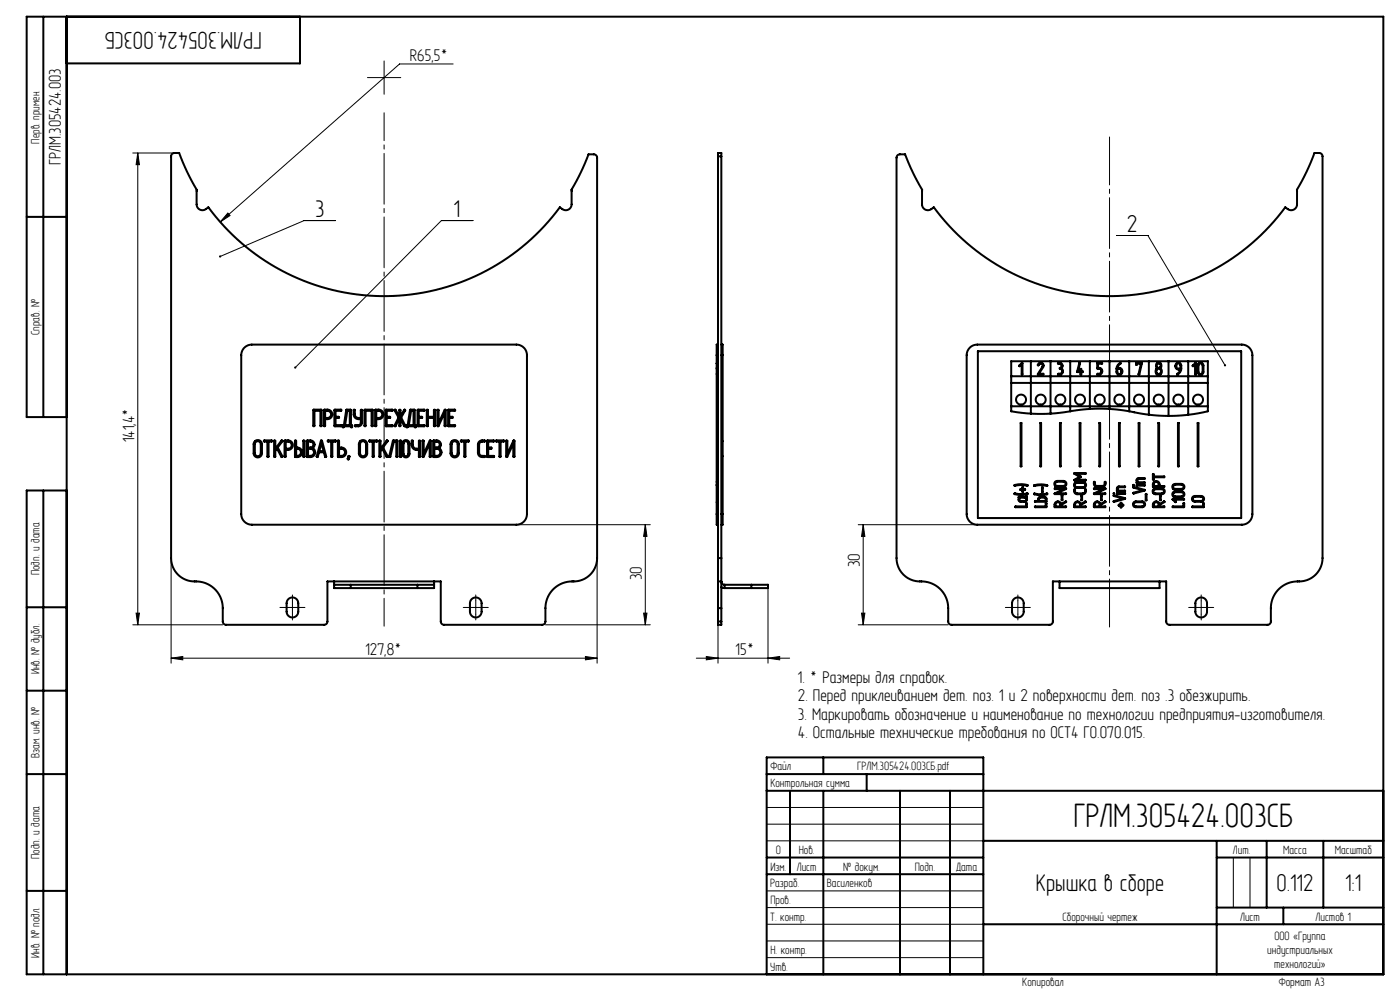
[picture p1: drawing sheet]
<svg xmlns="http://www.w3.org/2000/svg" width="420mm" height="297mm" viewBox="0 0 420 297" stroke-linecap="round" stroke-linejoin="round" font-family="sans-serif">
<g fill="none" stroke="#000" stroke-width=".3">
<path d="M115.2 18.3v10M135.9 19.2h-16l-53.8 47.3M110.2 23.3h10M39.8 45.9h12.5M41.3 45.9l.5 3.5h-1zM41.3 45.9v141.4M68.4 63.8l.6 .8-2.9 1.9zM100.7 66.1h-9.4l-25.3 10.8M141.8 66.1h-9.4l-43.8 44.1M335 70.6h9.4l23.1 38.9M154.9 157.3h40.2M193.6 157.3l.5 3.5h-1z"/>
<path d="M193.6 157.3v30M257.5 157.3h35.7M259 157.3l.5 3.5h-1zM259 157.3v30M51.3 167.3v31.5M179.1 167.3v31.5M230.4 176.3v22.5M39.8 187.3h27M40.8 183.8h1l-.5 3.5zM51.3 197.3l3.5-.5v1zM51.3 197.3h127.8M85.7 182.1h4"/>
<path d="M87.7 180.1v4M140.7 182.1h4M142.7 180.1v4M163.6 187.3h31.5M175.6 196.8l3.5 .5-3.5 .5zM193.1 183.8h1l-.5 3.5zM208.9 197.3h28M211.9 196.8l3.5 .5-3.5 .5zM215.4 187.3v11.5M230.4 197.3l3.5-.5v1zM257.5 187.3h27M258.5 183.8h1l-.5 3.5z"/>
<path d="M303.4 182.1h4M305.4 180.1v4M358.4 182.1h4M360.4 180.1v4M230 242h65M230 247h65M230 252h65M370 257v15M375 257v15M230 277h65M230 272h65M230 267h65"/>
<path d="M230 287h65M230 282h65"/>
</g>
<path d="M115.2 187.7v-153.9" fill="none" stroke="#000" stroke-width=".3" stroke-dasharray="15.2 1.3 1.3 1.3" stroke-dashoffset="6.9"/>
<g fill="none" stroke="#000" stroke-width=".3" stroke-dasharray="15.2 1.3 1.3 1.3">
<path d="M85.7 182.1h-1.7M87.7 180.1v-1.8M87.7 184.1v1.7M89.7 182.1h1.8M140.7 182.1h-1.7M142.7 180.1v-1.8M142.7 184.1v1.7M144.7 182.1h1.8M303.4 182.1h-1.8M305.4 180.1v-1.8M305.4 184.1v1.7M307.4 182.1h1.7"/>
<path d="M358.4 182.1h-1.8M360.4 180.1v-1.8M360.4 184.1v1.7M362.4 182.1h1.7"/>
</g>
<path d="M332.9 41.1v146.8" fill="none" stroke="#000" stroke-width=".3" stroke-dasharray="15.2 1.3 1.3 1.3" stroke-dashoffset=".9"/>
<g fill="none" stroke="#000" stroke-width=".6">
<path d="M13 5v120M20 5v287M90 5v14h-70M51.6 46.1l.5-.2h1.7a82.8 82.8 0 0 0 5.2 11.1v4.3a1.75 1.75 0 0 0 .9 1.5 1.75 1.75 0 0 0 1.9-.1l.7-.6a65.5 65.5 0 0 0 105.5 0 1.94 1.94 0 0 0 3.4-.2v-5a65.5 65.5 0 0 0 5.2-10.6h1.5a1 1 0 0 1 1 1v120a7.2 7.2 0 0 1-8.1 7 8 8 0 0 0-7.4 8v4a1 1 0 0 1-1 1h-29.4a1 1 0 0 1-1-1v-12h-34v12a1 1 0 0 1-1 1h-29.4a1 1 0 0 1-1-1v-4a8.1 8.1 0 0 0-9.1-8.1 7 7 0 0 1-6.4-6.9v-120.4zM215.4 46.9v-1h1v1M215.4 46.9h1M215.4 46.9v120.4M216.4 46.9v120.4M269.3 46.5l.5-.2h1.7a77.4 77.4 0 0 0 5.1 10.7v4.3a1.75 1.75 0 0 0 1 1.5 1.75 1.75 0 0 0 1.8-.1l.7-.6a65.5 65.5 0 0 0 105.5 0 1.94 1.94 0 0 0 3.4-.2l.1-5a65.5 65.5 0 0 0 5.2-11h1.5a1 1 0 0 1 1 1v120.4a7.2 7.2 0 0 1-8.2 7 8 8 0 0 0-7.3 8v4a1 1 0 0 1-1 1h-29.4a1 1 0 0 1-1-1v-12h-34v12a1 1 0 0 1-1 1h-29.4a1 1 0 0 1-1-1v-4a8.1 8.1 0 0 0-9.2-8.1 7 7 0 0 1-6.3-6.9v-120zM8 65h12M73.3 104.2l1-.7 1.3-.2h79.3a3.2 3.2 0 0 1 3.2 3.2v47.6a3.2 3.2 0 0 1-3.2 3.2h-79.3a3.2 3.2 0 0 1-3.2-3.2v-47.6l.2-1.3zM215 112.1h.1"/>
<path d="M215 108.9h.1M215 110.5h.1M215 110.3h.1M215 106.5h.4M215 106.5v47.6M215.4 103.3h-.4v3.2M216.4 103.3h.4v3.2M216.4 106.5h.4M216.8 106.5v47.6M290.9 104.2l1.1-.7 1.2-.2h79.3a3.2 3.2 0 0 1 3.2 3.2v47.6a3.2 3.2 0 0 1-3.2 3.2h-79.3a3.2 3.2 0 0 1-3.2-3.2v-47.6l.2-1.3zM293.4 105.3h79v50h-79zM303.4 112.8h59"/>
<path d="M303.4 114.8h59M305.8 109.6l.9-.8v3.5l-.2-.2v-2.9l-.6 .6zM309.3 108.3v15.7M311.5 109.1a.88 .88 0 0 1 1.2-.3 .88 .88 0 0 1 .3 1.2l-1.3 2h1.3l.1 .2-1.7 .1 1.3-2.4a.7 .7 0 0 0-.4-.9 .7 .7 0 0 0-.9 .5zM315.2 108.3v15.7M317.4 108.8a.94 .94 0 0 1 1.2 .3 .94 .94 0 0 1-.2 1.3 .99 .99 0 0 1 .4 1.4 .99 .99 0 0 1-1.4 .3l.6-.1a.87 .87 0 0 0 .6-.9 .87 .87 0 0 0-.7-.8 .67 .67 0 0 0 .6-.6 .67 .67 0 0 0-.5-.7h-.6zM321.1 108.3v15M323.1 111.4h.1M324 108.9l-.6 2.4h.7l.2-.8 .1 .8 .5 .1-.5 .1-.1 .8-.2-.8-1-.1M324 108.9h.1M324 108.9h-.2l-.7 2.5M327 108.3v14.3"/>
<path d="M329.2 108.8l1.5 .1-1.3 .1v1.3a1.02 1.02 0 0 1 1.3 1.1 1.02 1.02 0 0 1-1.5 .7l.6-.1a.76 .76 0 0 0 .6-.7 .76 .76 0 0 0-.6-.8l-.6-.1zM332.9 108.3v14.3M335.2 110.5h.6a.74 .74 0 0 1 .7 1.1 .74 .74 0 0 1-1.3 .1zM335.6 109.1l.6-.3-1 1.5a1.06 1.06 0 0 1 1.5 .8 1.06 1.06 0 0 1-1.2 1.2l-.5-.5-.1-1.3 .2-.7zM338.8 108.3v15M341.6 112.1h.1M342.6 108.9l-.8 3.3-.2-.1M342.6 108.9l-1.8-.1 .1 .6 .2-.4h1.2l-.7 3.1M342.6 108.9h.1M344.7 108.3v16M347 108.9a.9 .9 0 0 1 1.3 .2 .9 .9 0 0 1-.2 1.3 1.04 1.04 0 0 1 .3 1.6 1.04 1.04 0 0 1-1.6 0 1.04 1.04 0 0 1 .3-1.6l-.3-.6zM350.6 108.3v16.4"/>
<path d="M352.9 108.9a.87 .87 0 0 1 .9-.2 .87 .87 0 0 1 .6 .9 2.35 2.35 0 0 1-1.1 2.7l-.1-.2 .6-.7 .3-.7a1.12 1.12 0 0 1-1.3-.4 1.12 1.12 0 0 1 .1-1.4zM353.1 109.1l.4-.2 .4 .2 .2 1.4h-.8l-.4-.4zM356.5 108.3v16M357.8 109.6l1-.8-.1 3.5-.2-.2v-2.9l-.5 .6zM359.5 108.9a.87 .87 0 0 1 1-.1 .87 .87 0 0 1 .5 .8v1.9a.87 .87 0 0 1-.8 .8 .87 .87 0 0 1-.9-.8v-2.1zM359.8 109.1l.5-.2 .4 .4 .1 2.2a.62 .62 0 0 1-.6 .6 .62 .62 0 0 1-.7-.6v-1.9zM20 125h-12v-120h407v287h-407v-145h12M76.5 132.2a1.25 1.25 0 0 1 1.3-.2 1.25 1.25 0 0 1 .8 1.1v2.7a1.25 1.25 0 0 1-1.3 1.3 1.25 1.25 0 0 1-1.2-1.3v-2.9zM76.8 132.4a.89 .89 0 0 1 .9-.1 .89 .89 0 0 1 .5 .8v2.7a.89 .89 0 0 1-.9 .9 .89 .89 0 0 1-.9-.9v-2.7zM79.2 132l2.4 .1-.1 .2h-.9l-.1 4.7-.3-.2v-4.5h-.9zM82.3 132l.3 .2v2.3l1.8-2.4h.3l-1.4 2 1.4 2.6-.1 .3-1.5-2.6-.5 .7v1.8h-.4zM85.4 132h.1a1.59 1.59 0 0 1 1.9 .4 1.59 1.59 0 0 1 0 2l-.6 .4h-1.1v2l-.3 .1z"/>
<path d="M85.7 132.3a1.31 1.31 0 0 1 1.8 1.1l-.5 .9-1.3 .2zM88.5 132l.3 .2v1.9a1.45 1.45 0 0 1 1.8 1.6 1.45 1.45 0 0 1-2.1 1.1zM88.8 134.5a1.12 1.12 0 0 1 1.5 1.1 1.12 1.12 0 0 1-1.5 1zM91 132l.3 .2v4.6l-.1 .2-.2-.2zM92.1 132a1.6 1.6 0 0 1 2.3 1.2l-.2 .7-.4 .4a1.43 1.43 0 0 1 .7 1.6 1.43 1.43 0 0 1-1.4 1.1l-1-.1zM92.4 134.5a1.31 1.31 0 0 1 1.8 1.1l-.5 .9-1.3 .1zM92.4 132.3h.7a.89 .89 0 0 1 .9 .9 .89 .89 0 0 1-.9 .9h-.7zM94 122.8l2.5 .1-.1 4.9-.3-.2v-4.5h-1.8v4.5l-.3 .1zM96.3 132l.3 .1 1.3 4.7-.2 .2-.2-.1-.3-1.3h-1.5l-.4 1.3h-.3zM96.4 132.8l.7 2.4h-1.3zM97.2 122.8h.1a1.59 1.59 0 0 1 2 .4 1.59 1.59 0 0 1 0 2l-.7 .4h-1.1v2l-.3 .1zM97.5 123.1a1.31 1.31 0 0 1 1.8 1.1l-.5 .9-1.3 .2z"/>
<path d="M98.3 132l2.5 .1-.1 .2h-1l-.1 4.7-.3-.2v-4.5h-.9zM100.4 122.8l2 .1-.1 .2h-1.6v1.8l1 .2-1 .2v2.1h1.6v.4l-2-.2zM101.4 132l.3 .2v1.9a1.5 1.5 0 0 1 2.1 1 1.5 1.5 0 0 1-1.4 1.9l-1-.1zM101.7 134.5a1.31 1.31 0 0 1 1.8 1.1l-.5 .9-1.3 .1zM103.9 122.8l1.4 .1v4.5l.3 .1-.1 .6-.2-.3h-2.2v.3l-.3-.1v-.5l.4-.1zM104.2 123.1h.7v4.3h-1.4zM104.5 136.7l.4 .1-.4 .9-.2-.2zM106.1 122.8l.4 .1 .1 1.9a1.46 1.46 0 0 0 1.6 .5v-2.4l.2-.1 .2 .1v3.8l-.2 .6a1.62 1.62 0 0 1-1.8 .5v-.4h.9l.6-.3 .1-1.5a1.61 1.61 0 0 1-2.1-1.4zM108 132.2a1.25 1.25 0 0 1 1.4-.2 1.25 1.25 0 0 1 .8 1.1v2.7a1.25 1.25 0 0 1-1.3 1.3 1.25 1.25 0 0 1-1.2-1.3v-2.9zM108.3 132.4a.89 .89 0 0 1 1-.1 .89 .89 0 0 1 .5 .8v2.7a.89 .89 0 0 1-.9 .9 .89 .89 0 0 1-.9-.9v-2.7zM109.4 122.8l2.4 .1-.1 4.9-.2-.2v-4.5h-1.8v4.5l-.4 .1zM110.8 132l2.4 .1-.1 .2h-1l-.1 4.7-.2-.2v-4.5h-1z"/>
<path d="M112.6 122.8a1.59 1.59 0 0 1 2 .4 1.59 1.59 0 0 1 0 2l-.6 .4h-1.1v2l-.3 .1zM112.9 123.1a1.31 1.31 0 0 1 1.8 1.1l-.6 .9-1.2 .2zM113.9 132l.3 .2v2.3l1.8-2.4h.3l-1.4 2 1.4 2.6-.1 .3-1.5-2.6-.5 .7-.1 1.8h-.3zM115.7 122.8l2.1 .1-.2 .2h-1.6v1.8l1.1 .2-1.1 .2v2.1h1.7v.4l-2-.2zM116.8 136.8h.1M117.9 132.1h1.3l-.1 4.9-.2-.2v-4.5h-.7l-1.1 4.5-.3 .1zM118.4 122.8l.3 .1 1.1 1.9v-2l.3 .1v1.9l1.1-1.9 .3-.1-1.1 2.3 1.1 2.6h-.3l-1.1-2.2v2.2l-.3-.1v-2.1l-1.1 2.2h-.3l1.2-2.6zM120 132l.3 .2v1.9h.4a2.03 2.03 0 0 1 .3-1.9 1.07 1.07 0 0 1 1.2-.2 1.07 1.07 0 0 1 .6 .9v3.1a1.07 1.07 0 0 1-1 1.1 1.07 1.07 0 0 1-1.1-1.1v-1.5h-.4v2.3l-.2 .2zM121.3 132.4l.6-.2 .5 .4 .1 3.4a.71 .71 0 0 1-.7 .7 .71 .71 0 0 1-.7-.7v-3.1zM123.1 122.8l1.3 .1v4.5l.4 .1-.1 .6-.3-.3h-2.1l-.1 .3-.3-.1v-.5l.4-.1zM123.3 123.1h.8v4.3h-1.4zM123.6 132l.3 .2 .2 1.8a1.46 1.46 0 0 0 1.6 .5v-2.3l.1-.2 .2 .2v4.6l-.2 .2-.1-.2v-2a1.61 1.61 0 0 1-2.2-1.4z"/>
<path d="M125.3 122.8l2.1 .1-.2 .2h-1.6v1.8l1.1 .2-1.1 .2v2.1h1.7v.4l-2-.2zM126.8 132l.3 .2v3.8l1.8-3.9h.3l-.1 4.9-.2-.2v-3.8l-1.8 3.9h-.3zM128.1 122.8l.3 .1v2h1.8v-2h.3l-.1 4.9-.2-.2v-2.3h-1.8v2.3l-.4 .1zM130 132a1.6 1.6 0 0 1 2.3 1.2l-.2 .7-.4 .4a1.43 1.43 0 0 1 .7 1.6 1.43 1.43 0 0 1-1.4 1.1l-1-.1zM130.3 134.5a1.31 1.31 0 0 1 1.8 1.1l-.5 .9-1.3 .1zM130.3 132.3h.7a.89 .89 0 0 1 .9 .9 .89 .89 0 0 1-.9 .9h-.7zM131.3 122.8l.3 .1v3.9l1.8-3.9h.3l-.1 4.9-.2-.2v-3.8l-1.8 3.9-.4-.1zM134.5 122.8l2.1 .1-.2 .2h-1.6v1.8l1.1 .2-1.1 .2v2.1h1.7v.4l-2.1-.2zM135.5 132.2a1.25 1.25 0 0 1 1.4-.2 1.25 1.25 0 0 1 .8 1.1v2.7a1.25 1.25 0 0 1-1.3 1.3 1.25 1.25 0 0 1-1.2-1.3v-2.9zM135.8 132.4a.89 .89 0 0 1 1-.1 .89 .89 0 0 1 .5 .8v2.7a.89 .89 0 0 1-.9 .9 .89 .89 0 0 1-.9-.9v-2.7zM138.3 132l2.4 .1-.1 .2h-1l-.1 4.7-.2-.2v-4.5h-1zM143.8 132.3l.8-.3 .9 .2-1.1 .2-.6 .5 .1 3.3a1.38 1.38 0 0 0 1.5 .4l.1 .3a1.53 1.53 0 0 1-2.1-1.2v-2.5z"/>
<path d="M146.2 132l2 .1-.1 .2h-1.6v1.8l1 .2-1 .2v2.1h1.6v.4l-2-.1zM148.8 132l2.4 .1v.2h-1l-.1 4.7-.3-.2v-4.5h-.9zM151.9 132l.3 .2v3.8l1.8-3.9h.3l-.1 4.9-.2-.2v-3.8l-1.8 3.9h-.3zM216.8 136.7h.1M216.8 132.2h.1M303.4 121.8h59M306.2 126.8h.2v13h-.2zM309.3 124l-5.9-.7v-15h59v15l-5.9 1M309.3 124h5.9M312.1 126.8h.2v13h-.2zM318 126.8h.2v13h-.2zM321.1 123.3l-5.9 .7"/>
<path d="M323.9 126.8h.2v13h-.2zM327 122.6l-5.9 .7M327 122.6h5.9M329.8 126.8h.2v13h-.2zM332.9 122.6l5.9 .7M335.7 126.8h.2v13h-.2zM338.8 123.3l5.9 1M341.6 126.8h.2v13h-.2zM344.7 124.3l5.9 .4M347.5 126.8h.2v13h-.2zM353.4 126.8h.2v13h-.2zM356.5 124.3l-5.9 .4"/>
<path d="M359.3 126.8h.2v13h-.2zM13 147v145M215 144.4h.1M215 150.5h.1M215 145.4h.1M215 145.3h.1M215 154.1v3.2h.4M215 154.1h.4M216.4 154.1h.4M216.8 154.1v3.2h-.4M304.4 145.4a5.5 5.5 0 0 1 3.9 .1v.1a8.3 8.3 0 0 0-3.9 0zM304.4 147.9a8.5 8.5 0 0 0 3.9 0v.1a5.8 5.8 0 0 1-3.9 .1z"/>
<path d="M304.6 151.8h3.2v-1h.3l-.1 1.2h-3.3zM305.6 148.9h2.1l.3-.2-.1 .4 .1 .9-.4 .4a2.13 2.13 0 0 1-1.9-.2zM305.8 149.2h1.6a.5 .5 0 0 1 .5 .5 .5 .5 0 0 1-.5 .5l-1.5-.1zM306.7 146h.2v.6l.7 .1-.7 .1-.1 .7-.1-.7-.6-.1 .6-.1zM308.2 145.6h.1M308.2 147.8v.1M310.3 145.4a5.5 5.5 0 0 1 3.9 .1l-.1 .1a8.5 8.5 0 0 0-3.9 0zM310.3 147.9a8.3 8.3 0 0 0 3.8 0l.1 .1a5.8 5.8 0 0 1-3.9 .1zM310.3 147.9h.1M310.4 145.6h-.1M310.5 151.8h3.2v-1h.3l-.1 1.2h-3.3zM310.5 150.2l1-.1v-.9l.4-.3h1.4l.6 .4v1.1h-3.3z"/>
<path d="M311.8 149.3l1.7-.1 .2 .1v.8h-2zM312.6 146l.2 .1-.1 1.4zM316.4 146.4h3.4v.2l-2.7 1.2h2.6l.2 .2-3.5 .1v-.2l2.8-1.3h-2.7zM316.5 144.4l.7-.3h1.9a.87 .87 0 0 1 .8 .9 .87 .87 0 0 1-.8 .9h-1.9a.87 .87 0 0 1-.8-.5 .87 .87 0 0 1 .1-1zM316.7 144.6l2.4-.2a.63 .63 0 0 1 .6 .6 .63 .63 0 0 1-.6 .6h-1.9a.62 .62 0 0 1-.6-.4 .62 .62 0 0 1 .1-.6zM316.7 150.5a1 1 0 0 1 1.6 .6l1.5-.8v.2l-1.4 .8v.5h1.3l.2 .1-3.5 .1v-1zM316.8 150.7l.8-.1a.98 .98 0 0 1 .5 1.2h-1.5zM318.5 148.5l.2 .1-.1 1.3zM322.3 146.7h.2l.1 .8 .3 .3 2 .1 .5-.3 .3-1a1.07 1.07 0 0 1-.8 1.5h-1.8a1.04 1.04 0 0 1-.8-1.4zM322.3 141.8h3.4l-.1 .2h-2.7l1.4 .9-1.4 .9h2.7l.2 .1-3.5 .1v-.2l1.6-.9-1.6-.9zM322.4 144.8l.7-.3h1.9a.87 .87 0 0 1 .8 .9 .87 .87 0 0 1-.8 .8h-1.9a.87 .87 0 0 1-.8-.5 .87 .87 0 0 1 .1-.9zM322.6 144.9l2.4-.2a.62 .62 0 0 1 .6 .7 .62 .62 0 0 1-.6 .6h-1.9a.62 .62 0 0 1-.6-.4 .62 .62 0 0 1 .1-.7z"/>
<path d="M322.6 150.5a1 1 0 0 1 1.6 .6l1.5-.8v.2l-1.4 .8v.5h1.3l.2 .1-3.5 .1v-1zM322.7 150.7l.8-.1a.98 .98 0 0 1 .5 1.2h-1.5zM324.4 148.5l.2 .1-.1 1.3zM328.2 146.4h3.4v.2l-2.7 1.2h2.6l.2 .2-3.5 .1v-.2l2.8-1.3h-2.7zM328.2 144.4l.2 .1 .1 .8 .3 .3h2l.5-.2 .3-1a1.07 1.07 0 0 1-.8 1.5h-1.8a1.04 1.04 0 0 1-.8-1.5zM328.5 150.5a1 1 0 0 1 1.6 .6l1.5-.8v.2l-1.4 .8v.5h1.3l.2 .1-3.5 .1v-1zM328.6 150.7l.8-.1a.98 .98 0 0 1 .5 1.2h-1.5zM330.3 148.5l.2 .1-.1 1.3zM331.5 150.3h.1M334.2 148.4h.1M334.2 148.4v.3l2.8 .7-2.8 .8v.2M334.2 150.4h.1"/>
<path d="M334.2 148.4l3.4 1-3.4 1M335.1 147.8l2.5 .1-2.4 .1zM335.3 145.9l2.2-.1-.1 .2-1.9 .1-.2 .9h2.1l.2 .2-2.5 .1v-.9zM336.2 150.7h.2v.6l.7 .1-.7 .1-.1 .6-.1-.6-.6-.1 .6-.1zM340 145.9l3.5 1.1-3.5 .9 .1-.2 2.8-.8-2.8-.7zM340.1 150.6l.7-.3h1.9a.87 .87 0 0 1 .8 .8 .87 .87 0 0 1-.8 .9h-1.9a.87 .87 0 0 1-.8-.5 .87 .87 0 0 1 .1-.9zM340.3 150.7l2.4-.2a.62 .62 0 0 1 .6 .6 .62 .62 0 0 1-.6 .7h-1.9a.62 .62 0 0 1-.6-.4 .62 .62 0 0 1 .1-.7zM341 145.3l2.5 .1-2.4 .1zM341.2 143.4l2.2-.1-.1 .2-1.9 .1-.2 .9h2.1l.2 .2-2.5 .1v-.9zM343.7 148.1h.3l-.2 1.9zM345.9 142.1h.2v.7h3.1l.2 .2h-3.3l-.2 .8zM346 146.7l.7-.3h1.9a.87 .87 0 0 1 .8 .8 .87 .87 0 0 1-.8 .9h-1.9a.87 .87 0 0 1-.8-.5 .87 .87 0 0 1 .1-.9z"/>
<path d="M346.2 144.4a1.07 1.07 0 0 1 1.3 0 1.07 1.07 0 0 1 .4 1.3l1.5 .1-3.5 .1v-1zM346.2 146.8l2.4-.2a.63 .63 0 0 1 .6 .6 .63 .63 0 0 1-.6 .7h-1.9a.62 .62 0 0 1-.6-.4 .62 .62 0 0 1 .1-.7zM346.2 150.5a1 1 0 0 1 1.6 .6l1.5-.8v.2l-1.4 .8v.5h1.3l.2 .1-3.5 .1v-1zM346.3 144.6l.8-.1a.98 .98 0 0 1 .5 1.2h-1.5zM346.3 150.7l.8-.1a.98 .98 0 0 1 .5 1.2h-1.5zM348 148.5l.2 .1-.1 1.3zM349.2 150.3h.1M351.8 151.8h3.2v-1h.3l-.1 1.2h-3.3zM351.8 149.5l3.5 .1-3.1 .2 .6 .5-.2 .2zM351.9 145.3l.7-.3h1.9a.87 .87 0 0 1 .8 .9 .87 .87 0 0 1-.8 .9h-1.9a.87 .87 0 0 1-.8-.5 .87 .87 0 0 1 .1-1zM351.9 147.6l.7-.3h1.9a.87 .87 0 0 1 .8 .8 .87 .87 0 0 1-.8 .9h-1.9a.87 .87 0 0 1-.8-.5 .87 .87 0 0 1 .1-.9zM352.1 145.5l2.4-.2a.62 .62 0 0 1 .6 .6 .62 .62 0 0 1-.6 .6h-1.9a.62 .62 0 0 1-.6-.4 .62 .62 0 0 1 .1-.6z"/>
<path d="M352.1 147.7l2.4-.2a.62 .62 0 0 1 .6 .6 .62 .62 0 0 1-.6 .7h-1.9a.62 .62 0 0 1-.6-.4 .62 .62 0 0 1 .1-.7zM357.7 151.8h3.2v-1h.3l-.1 1.2h-3.3zM357.8 149l.7-.4h1.9a.87 .87 0 0 1 .8 .9 .87 .87 0 0 1-.8 .9h-1.9a.87 .87 0 0 1-.8-.5 .87 .87 0 0 1 .1-.9zM358 149.1l2.4-.2a.62 .62 0 0 1 .6 .6 .62 .62 0 0 1-.6 .6h-1.9a.62 .62 0 0 1-.6-.4 .62 .62 0 0 1 .1-.6zM86.4 179.7a1.75 1.75 0 0 1 1.9-.5 1.75 1.75 0 0 1 1.2 1.6v2.5a1.75 1.75 0 0 1-1.8 1.8 1.75 1.75 0 0 1-1.7-1.8v-2.8zM100.2 175.3h5M100.2 175.3v1h5M100.2 174.3v1M105.2 175.3v1M105.2 175.3h20M105.2 176.3h20M125.2 175.3h5"/>
<path d="M125.2 175.3v1M130.2 175.3v1h-5M130.2 174.3v1M141.4 179.7a1.75 1.75 0 0 1 1.9-.5 1.75 1.75 0 0 1 1.2 1.6v2.5a1.75 1.75 0 0 1-1.8 1.8 1.75 1.75 0 0 1-1.7-1.8v-2.8zM215.4 167.3v7M215.4 174.3v8M215.4 174.3h1M215.4 167.3h1M216.4 167.3v7M216.4 174.3v8M216.4 174.3a1 1 0 0 0 1 1M216.4 176l1 .3"/>
<path d="M217.4 175.3h8M217.4 176.3h8M217.4 175.3v1M225.4 175.3h5v1h-5M225.4 175.3v1M304.2 179.5a1.75 1.75 0 0 1 1.9-.3 1.75 1.75 0 0 1 1 1.6v2.5a1.75 1.75 0 0 1-1.7 1.8 1.75 1.75 0 0 1-1.8-1.8v-2.8zM317.9 174.3v2h30v-2M359 179.7a1.75 1.75 0 0 1 2-.5 1.75 1.75 0 0 1 1.1 1.6v2.5a1.75 1.75 0 0 1-1.7 1.8 1.75 1.75 0 0 1-1.8-1.8v-2.8zM8 182h12M215.4 186.3v1h1v-1M215.4 182.3v4M215.4 182.3h1"/>
<path d="M215.4 186.3h1M216.4 182.3v4M8 207h12M8 232h12M230 237h185M230 232h65M237 237v25M247 227v5M247 237v55M260 232v5M270 237v55M285 237v55"/>
<path d="M230 257h65M295 252h120M365 252v40M365 257h50M380 252v20M397 252v20M8 267h12M230 262h65M295 277h120M365 272h50M385 272v5M230 292v-65h65v65"/>
<circle cx="306.3" cy="119.8" r="1.5"/>
<circle cx="312.2" cy="119.8" r="1.5"/>
<circle cx="318.1" cy="119.8" r="1.5"/>
<circle cx="324" cy="119.8" r="1.5"/>
<circle cx="329.9" cy="119.8" r="1.5"/>
<circle cx="335.8" cy="119.8" r="1.5"/>
<circle cx="341.7" cy="119.8" r="1.5"/>
<circle cx="347.6" cy="109.6" r=".64"/>
<circle cx="347.6" cy="111.3" r=".77"/>
<circle cx="347.6" cy="119.8" r="1.5"/>
<circle cx="353.5" cy="119.8" r="1.5"/>
<circle cx="359.4" cy="119.8" r="1.5"/>
<circle cx="334.2" cy="147.9" r=".13"/>
<circle cx="340.1" cy="145.4" r=".13"/>
</g>
<g fill="#000">
<path d="M68.4 63.8l.6 .8-2.9 1.9z"/>
<path d="M65.8 76.6l-.1 .4 .3-.1-.3 .1a.33 .33 0 0 0 .5 .2 .33 .33 0 0 0 .1-.5 .33 .33 0 0 0-.5-.1zM88.3 109.9v.5l.3-.2-.3 .2a.33 .33 0 0 0 .5 0 .33 .33 0 0 0 0-.5 .33 .33 0 0 0-.5 0zM367.3 109.2l-.1 .5 .5 .1-.2-.3 .2 .3 .1-.5z"/>
<path d="M40.8 183.8h1l-.5 3.5zM41.3 45.9l.5 3.5h-1zM193.1 183.8h1l-.5 3.5zM193.6 157.3l.5 3.5h-1zM258.5 183.8h1l-.5 3.5zM259 157.3l.5 3.5h-1z"/>
<path d="M51.3 197.3l3.5-.5v1zM175.6 196.8l3.5 .5-3.5 .5z"/>
<path d="M211.9 196.8l3.5 .5-3.5 .5zM230.4 197.3l3.5-.5v1z"/>
</g>
<text font-size="11" x="322" y="248">ГРЛМ.305424.003СБ</text>
<g font-size="7.8">
<text x="78.5" y="9.5" transform="rotate(-180 78.5 9.5)">ГРЛМ.305424.003СБ</text>
<text x="94.5" y="64.9">3</text>
<text x="136.1" y="64.9">1</text>
<text x="338.1" y="69.4">2</text>
<text x="310.8" y="267">Крышка в сборе</text>
<text x="383" y="267">0.112</text>
<text x="403.6" y="267">1:1</text>
</g>
<g font-size="5.5">
<text x="123" y="18.2">R65,5*</text>
<text x="18.2" y="49.5" transform="rotate(-90 18.2 49.5)">ГРЛМ.305424.003</text>
<text x="40.3" y="132.6" transform="rotate(-90 40.3 132.6)">141,4*</text>
<text x="192.6" y="174" transform="rotate(-90 192.6 174)">30</text>
<text x="258" y="170" transform="rotate(-90 258 170)">30</text>
<text x="109.6" y="196.3">127,8*</text>
<text x="220.6" y="196.3">15*</text>
<text x="239.4" y="204.7">1. * Размеры для справок.</text>
<text x="239.4" y="210.2">2. Перед приклеиванием дет. поз. 1 и 2 поверхности дет. поз .3 обезжирить.</text>
<text x="239.4" y="215.7">3. Маркировать обозначение и наименование по технологии предприятия-изготовителя.</text>
<text x="239.4" y="221.2">4. Остальные технические требования по ОСТ4 ГО.070.015.</text>
</g>
<g font-size="3.9">
<text x="11.9" y="43.1" transform="rotate(-90 11.9 43.1)">Перв. примен.</text>
<text x="11.9" y="100.4" transform="rotate(-90 11.9 100.4)">Справ. №</text>
<text x="11.9" y="172.4" transform="rotate(-90 11.9 172.4)">Подп. и дата</text>
<text x="11.9" y="202.1" transform="rotate(-90 11.9 202.1)">Инв. № дубл.</text>
<text x="11.9" y="227.2" transform="rotate(-90 11.9 227.2)">Взам. инв. №</text>
<text x="231.2" y="230.9">Файл</text>
<text x="257.2" y="230.9">ГРЛМ.305424.003СБ.pdf</text>
<text x="231.1" y="235.9">Контрольная сумма</text>
<text x="11.9" y="257.4" transform="rotate(-90 11.9 257.4)">Подп. и дата</text>
<text x="232.7" y="255.9">0</text>
<text x="239.6" y="255.9">Нов.</text>
<text x="369.9" y="255.9">Лит.</text>
<text x="384.9" y="255.9">Масса</text>
<text x="400.4" y="255.9">Масштаб</text>
<text x="231.1" y="260.9">Изм.</text>
<text x="239" y="260.9">Лист</text>
<text x="253" y="260.9">№ докум.</text>
<text x="274.4" y="260.9">Подп.</text>
<text x="286.9" y="260.9">Дата</text>
<text x="231.1" y="265.9">Разраб.</text>
<text x="248.1" y="265.9">Василенков</text>
<text x="231.1" y="275.9">Т. контр.</text>
<text x="231.1" y="270.9">Пров.</text>
<text x="318.7" y="275.9">Сборочный чертеж</text>
<text x="372" y="275.9">Лист</text>
<text x="394.7" y="275.9">Листов 1</text>
<text x="382.3" y="281.7">ООО «Группа</text>
<text x="11.9" y="287.1" transform="rotate(-90 11.9 287.1)">Инв. № подл.</text>
<text x="231.1" y="285.9">Н. контр.</text>
<text x="380.2" y="285.9">индустриальных</text>
<text x="231.1" y="290.9">Утв.</text>
<text x="382.2" y="290.1">технологий»</text>
<text x="306.7" y="295.6">Копировал</text>
<text x="383.6" y="295.4">Формат A3</text>
</g>
</svg>
